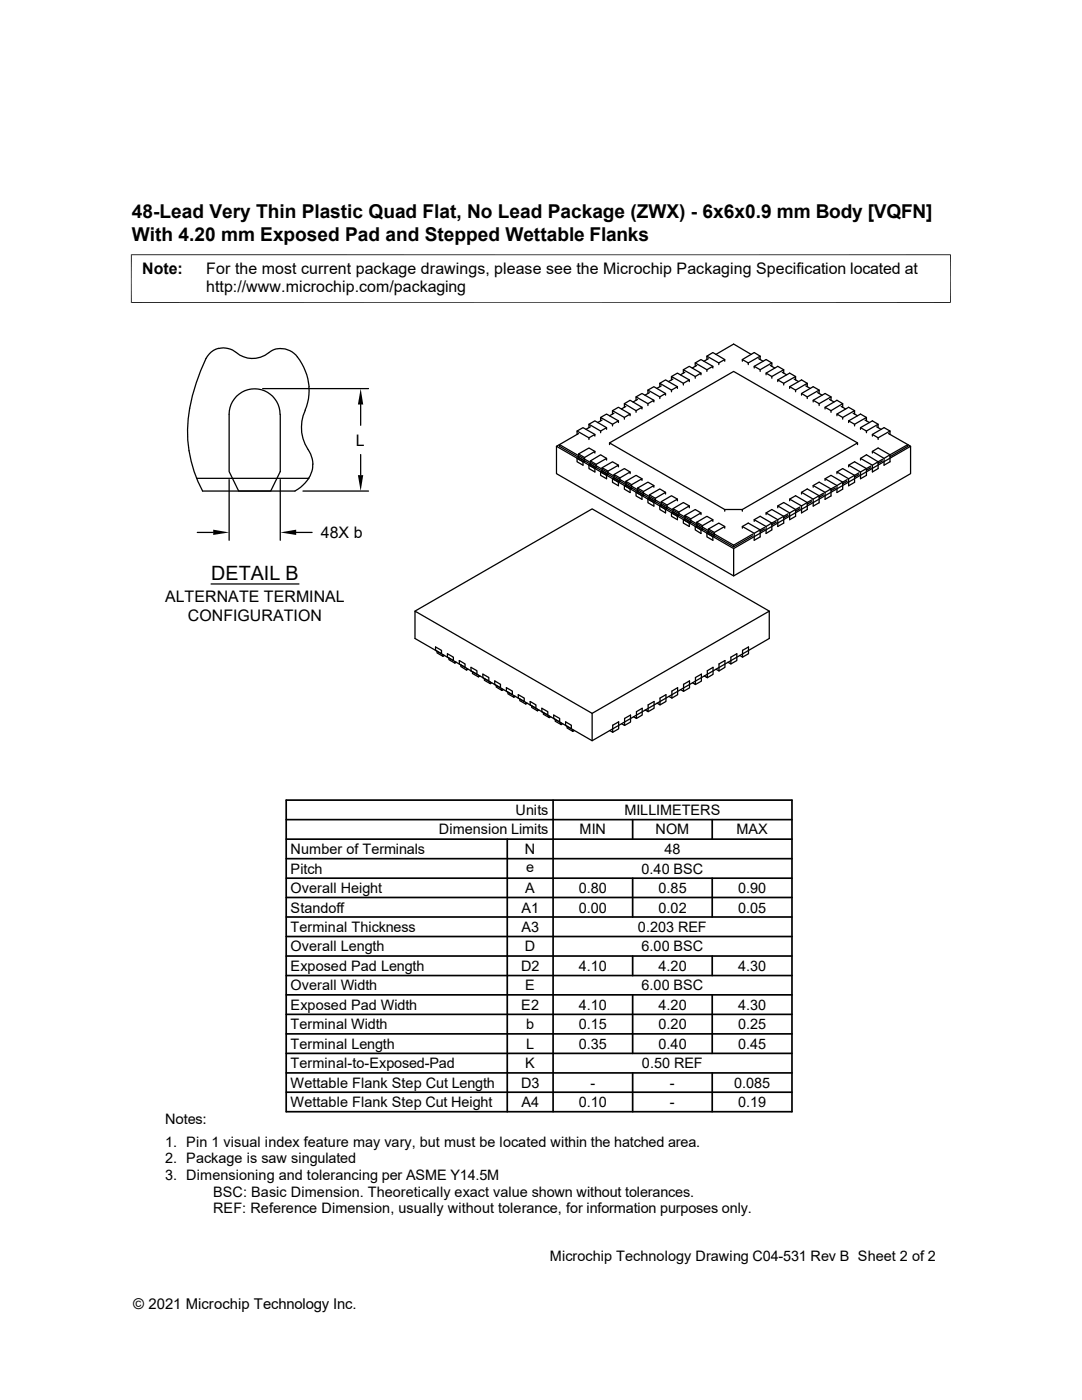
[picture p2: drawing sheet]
<svg xmlns="http://www.w3.org/2000/svg" width="216mm" height="279mm" viewBox="0 0 216 279" stroke-linecap="round" stroke-linejoin="round" font-family="sans-serif">
<g fill="none" stroke="#000" stroke-width=".25">
<path d="M43.6 69.5a3.9 3.9 0 0 0-2.5 2 34.3 34.3 0 0 0-3.6 16.3 25.9 25.9 0 0 0 2.9 10.2h18.4l1.6-1.1 1.3-1.5M43.6 69.6a4.5 4.5 0 0 1 4.2 1.3 5.5 5.5 0 0 0 6.5-1 4.2 4.2 0 0 1 5.5 2l.8 1.4 .6 1.5 .5 2.4M52.4 77.6h21.1M61.6 77.2v2.4l-.7 2.3M126.9 79.9v-.7l2.4 1.4M126.9 79.2l1.2-.7 2.4 1.4M127.2 79.7l-.9 .5M129.3 78.5v-.6l2.4 1.3M129.3 77.9l1.2-.7 2.3 1.3M129.6 78.4l-.9 .5M131.7 77.2v-.7l2.3 1.4M131.7 76.5l1.1-.7 2.4 1.4"/>
<path d="M132 77l-.9 .5M132.8 78.9v-.4l-1.1 .7v.3M134 75.8v-.7l2.4 1.4M134 75.1l1.2-.6 2.3 1.3M134.3 75.6l-.9 .6M135.2 77.5v-.3l-1.2 .7v.3M136.4 74.5v-.7l2.3 1.3M136.4 73.8l1.1-.7 2.4 1.4M136.7 74.3l-.9 .5M137.5 76.2v-.4l-1.1 .7v.3M138.7 73.1v-.7l2.4 1.4M138.7 72.4l1.2-.6 2.3 1.3"/>
<path d="M139 72.9l-.9 .5M139.9 74.8v-.3l-1.2 .6v.4M141.1 71.8v-.7l2.3 1.3M141.1 71.1l1.1-.7 2.4 1.4M141.4 71.6l-.9 .5M142.2 73.4v-.3l-1.1 .7v.3M142.8 70.7l3.6-2 3.5 2M144.6 72.1v-.3l-1.2 .6v.4M148.1 71.8l1.2 .6v.4M150.5 73.1l1.2 .7v.3M151.4 71.6l.9 .5M151.7 71.1l-1.2-.7-2.4 1.4v.3"/>
<path d="M151.7 71.8v-.7l-2.4 1.3M152.9 74.5l1.1 .6v.4M153.7 72.9l.9 .5M154 72.4l-1.1-.6-2.4 1.3v.3M154 73.1v-.7l-2.3 1.4M155.2 75.8l1.2 .7v.3M156.1 74.3l.9 .5M156.4 73.8l-1.2-.7-2.3 1.4v.3M156.4 74.5v-.7l-2.4 1.3M157.6 77.2l1.1 .7v.3M158.5 75.6l.8 .6M158.7 75.1l-1.1-.6-2.4 1.3v.4"/>
<path d="M158.7 75.8v-.7l-2.3 1.4M159.9 78.5l1.2 .7v.3M160.8 77l.9 .5M161.1 76.5l-1.2-.7-2.3 1.4v.3M161.1 77.2v-.7l-2.4 1.4M162.3 79.9l1.1 .7v.3M163.2 78.4l.8 .5M163.4 77.9l-1.1-.7-2.4 1.3v.4M163.4 78.5v-.6l-2.3 1.3M165.5 79.7l.9 .5M165.8 79.2l-1.2-.7-2.3 1.4v.3M165.8 79.9v-.7l-2.4 1.4"/>
<path d="M39.2 95.5h22.4M45.7 95.7v12.1M55.9 82.7a5.1 5.1 0 0 0-5.1-5.1 5.1 5.1 0 0 0-5.1 5.1v11.4l1.9 3.9h6.4l1.9-3.9v-11.4M55.9 95.7v12.1M60.5 98h13M60.9 81.9a8.3 8.3 0 0 0 1.1 8.7l.3 1 .1 1M62.4 92.6l-.2 1.5-.6 1.2M72 80.7v4.2M72 90.7v4.1M111 89.1v5.4l35.4 20.4v-5.4M115.1 86.7v-.7l2.4 1.4M115.1 86l1.2-.7 2.4 1.4"/>
<path d="M115.4 91.3l-.3 .2 1.2 .7v.6l-1.2-.6v-.7M115.4 86.5l-3.8 2.2v.4l34.8 20v-.3l3.8-2.2M116.6 92v-.7l-1.2-.7v.7l1.2 .7-.3 .2M117.5 92.8l.3-.1 1.2 .6-.3 .2zM117.5 85.3v-.6l2.3 1.3M117.5 84.7l1.2-.7 2.3 1.3M117.5 92.8v.7l1.2 .7v-.7M117.8 92.7v-.7l1.2 .7v.6M117.8 85.2l-.9 .5M118.7 87v-.3l-1.2 .7v.3M118.7 90.4v-.3l-2.1 1.2M118.7 90.1l-1.2-.7-2.1 1.2"/>
<path d="M119.8 94.2l.3-.2 1.2 .7-.3 .2zM119.8 84v-.7l2.4 1.4M119.8 83.3l1.2-.7 2.4 1.4M119.8 94.2v.7l1.2 .6v-.6M120.1 94v-.7l1.2 .7v.7M120.1 83.8l-.8 .5M121 85.7v-.4l-1.2 .7v.4M121 91.8v-.3l-2 1.2M121 91.5l-1.2-.7-2 1.2M121.6 88.7v-.3l23 13.3M121.6 88.4l24.8-14.3 24.7 14.3M122.2 95.5l.3-.1 1.2 .7-.3 .1z"/>
<path d="M122.2 82.6v-.6l2.4 1.3M122.2 82l1.2-.7 2.3 1.3M122.2 95.5v.8l1.2 .6v-.7M122.5 95.4v-.7l1.2 .7v.7M122.5 82.5l-.9 .5M123.4 84.3v-.3l-1.2 .7v.3M123.4 93.2v-.4l-2.1 1.2M123.4 92.8l-1.2-.6-2.1 1.1M124.6 96.9l.3-.2 1.1 .7-.3 .2zM124.6 81.3v-.7l2.3 1.4M124.6 80.6l1.1-.7 2.4 1.4M124.6 96.9v.7l1.1 .7v-.7"/>
<path d="M124.9 96.7v-.6l1.1 .6v.7M124.9 81.1l-.9 .5M125.7 83v-.4l-1.1 .7v.4M125.7 94.5v-.3l-2 1.2M125.7 94.2l-1.1-.7-2.1 1.2M127.2 98.1l-.3 .2 1.2 .6v.8l-1.2-.7v-.7M128.1 81.6v-.3l-1.2 .7v.3M128.1 95.9v-.4l-2.1 1.2M128.1 95.5l-1.2-.6-2 1.2M128.4 98.8v-.7l-1.2-.7v.7l1.2 .7-.3 .1M129.3 99.6l.3-.2 1.2 .7-.3 .2zM129.3 99.6v.7l1.2 .7v-.7"/>
<path d="M129.6 99.4v-.6l1.2 .6v.7M130.5 80.2v-.3l-1.2 .7v.3M130.5 97.2v-.3l-2.1 1.2M130.5 96.9l-1.2-.7-2.1 1.2M132.8 98.6v-.3l-2 1.1M132.8 98.3l-1.1-.7-2.1 1.2M135.2 99.9v-.3l-2.1 1.2M135.2 99.6l-1.2-.7-2 1.2M157.6 99.6l2.3 1.4v1.4l1.2-.7v-1.4l-2.4-1.4-1.1 .7v.3M159.9 98.3l2.4 1.3v1.4l1.1-.7v-1.4l-2.3-1.3-1.2 .7v.3M162 99.8l-2.1 1.2M162.3 96.9l2.3 1.4v1.4l1.2-.7v-1.4l-2.4-1.4-1.1 .7v.3"/>
<path d="M164.3 98.4l-2 1.2M164.3 98.8l-.9 .5M164.6 81.3l1.2 .7v.3M164.6 95.5l2.4 1.4v1.4l1.1-.7v-1.4l-2.3-1.3-1.2 .6v.4M166.7 97.1l-2.1 1.2M166.7 97.4l-.9 .5M167 82.6l1.1 .7v.4M167 94.2l2.3 1.3v1.4l1.2-.6v-1.4l-2.4-1.4-1.1 .7v.3M167.9 81.1l.8 .5M168.1 80.6l-1.1-.7-2.4 1.4v.3M168.1 81.3v-.7l-2.3 1.4M169 95.7l-2 1.2"/>
<path d="M169 96.1l-.9 .5M169.3 84l1.2 .7v.3M169.3 92.8l2.4 1.4v1.3l1.2-.6v-1.4l-2.4-1.3-1.2 .6v.4M170.2 82.5l.9 .5M170.5 82l-1.2-.7-2.3 1.3v.4M170.5 82.6v-.6l-2.4 1.3M171.1 88.7v-.3l-23 13.3M171.4 94.4l-2.1 1.1M171.4 94.7l-.9 .5M171.7 85.3l1.2 .7v.4M171.7 91.5l2.4 1.3v1.4l1.1-.7v-1.3l-2.3-1.4-1.2 .7v.3M172.6 83.8l.9 .5"/>
<path d="M172.9 83.3l-1.2-.7-2.4 1.4v.3M172.9 84v-.7l-2.4 1.4M173.8 93l-2.1 1.2M173.8 93.3l-.9 .6M174.1 86.7l1.1 .7v.3M174.1 90.1l2.3 1.4v1.3l1.2-.6v-1.4l-2.4-1.4-1.1 .7v.3M174.9 85.2l.9 .5M175.2 84.7l-1.1-.7-2.4 1.3v.4M175.2 85.3v-.6l-2.3 1.3M176.1 91.7l-2 1.1M176.1 92l-.9 .5M176.4 91.5l4.7-2.8 .6 .4-35.3 20.4"/>
<path d="M177.3 86.5l3.8 2.2v.4l-3.5 2M177.6 86l-1.2-.7-2.3 1.4v.3M177.6 86.7v-.7l-2.4 1.4M181.7 89.1v5.4l-35.3 20.4M39.4 106.3h3.1M42.1 116.5h17.5M59.1 106.3h3.2M132 100.8l-.3 .2 1.1 .7v.7l-1.1-.7v-.7M133.1 101.5v-.7l-1.1-.7v.7l1.1 .7-.3 .2M134 102.4l.3-.2 1.2 .7-.3 .1zM134 102.4v.6l1.2 .7v-.7M134.3 102.2v-.7l1.2 .7v.7"/>
<path d="M136.7 103.5l-.3 .2 1.1 .7v.7l-1.1-.7v-.7M137.5 101.3v-.3l-2 1.2M137.5 101l-1.1-.7-2.1 1.2M137.8 104.2v-.7l-1.1-.6v.6l1.1 .7-.3 .2M139 104.9l-.3 .2 1.2 .6v.8l-1.2-.8v-.6M139.9 102.7v-.3l-2.1 1.1M139.9 102.4l-1.2-.7-2 1.2M140.2 105.6v-.7l-1.2-.7v.7l1.2 .7-.3 .1M141.4 106.3l-.3 .1 1.1 .7v.7l-1.1-.7v-.7M142.2 104.1v-.4l-2 1.2M142.2 103.7l-1.1-.7-2.1 1.2M142.5 106.9v-.6l-1.1-.7v.7l1.1 .6-.3 .2"/>
<path d="M144.6 102v-.3h3.5v.3M144.6 105.4v-.3l-2.1 1.2M144.6 105.1l-1.2-.7-2 1.2M146.4 108.8l-34.8-20.1-.6 .4 35.4 20.4M148.1 105.1l2.4 1.3v1.4l1.2-.7v-1.4l-2.4-1.3-1.2 .7v.3M150.2 106.9l-3.8 2.2M150.5 103.7l2.4 1.4v1.4l1.1-.8v-1.3l-2.3-1.4-1.2 .7v.4M152.6 105.2l-2.1 1.2M152.6 105.6l-.9 .5M152.9 102.4l2.3 1.3v1.4l1.2-.7v-1.4l-2.4-1.3-1.1 .7v.3M154.9 103.9l-2 1.2M154.9 104.2l-.9 .5"/>
<path d="M155.2 101l2.4 1.4v1.3l1.1-.7v-1.3l-2.3-1.4-1.2 .7v.3M157.3 102.5l-2.1 1.2M157.3 102.9l-.9 .5M159.6 101.2l-2 1.2M159.6 101.5l-.9 .5M162 100.1l-.9 .5M82.8 122l35.4-20.4 35.3 20.4M86.9 129.1l1.2 .7v.7l-1.2-.7zM87.2 130v.3l1.2 .7v-.4M88.7 130.8l-.3 .2M89.3 130.5l1.2 .6v.7l-1.2-.7zM89.6 131.3v.4l1.2 .6v-.3"/>
<path d="M91.1 132.2l-.3 .1M91.7 131.8l1.1 .7v.7l-1.1-.7zM91.9 132.7v.3l1.2 .7v-.3M93.4 133.6l-.3 .1M94 133.2l1.2 .7v.7l-1.2-.7zM94.3 134.1v.3l1.2 .7v-.4M95.8 134.9l-.3 .2M96.4 134.5l1.1 .7v.7l-1.1-.6zM96.6 135.4v.4l1.2 .6v-.3M98.1 136.3l-.3 .1M98.7 135.9l1.2 .7v.7l-1.2-.7zM99 136.8v.3l1.2 .7v-.3"/>
<path d="M100.5 137.6l-.3 .2M101 137.2l1.2 .7v.7l-1.2-.6zM101.3 138.1v.4l1.2 .6v-.3M102.8 139l-.3 .1M103.4 138.6l1.2 .7v.7l-1.2-.7zM103.7 139.5v.3l1.2 .7v-.3M105.8 140l1.1 .7v.7l-1.1-.7zM133.5 139l.6 .3v-1.4l1.1-.7v1.4l-1.1 .7M135.8 137.6l.6 .4v-1.4l1.2-.7v1.4l-1.2 .7M138.2 136.3l.6 .3v-1.4l1.2-.7v1.4l-1.2 .7M140.5 134.9l.6 .4v-1.4l1.2-.7v1.4l-1.2 .7M142.9 133.6l.6 .3v-1.4l1.2-.7v1.4l-1.2 .7"/>
<path d="M145.2 132.2l.6 .3v-1.4l1.2-.6v1.3l-1.2 .7M147.6 130.8l.6 .3v-1.3l1.2-.7v1.4l-1.2 .6M105.2 140.3l-.3 .2M106.1 140.8v.4l1.1 .7v-.4M107.5 141.7l-.3 .2M108.1 141.4l1.2 .6v.7l-1.2-.7zM108.4 142.2v.3l1.2 .7v-.3M109.9 143l-.3 .2M110.5 142.7l1.2 .7v.7l-1.2-.7zM110.8 143.6v.3l1.2 .7v-.3M112.3 144.4l-.3 .2M112.9 144.1l1.1 .6v.8l-1.1-.7z"/>
<path d="M113.2 144.9v.4l1.1 .7v-.4M114.6 145.8l-.3 .2M118.2 142.4l35.3-20.4v5.4l-35.3 20.4-35.4-20.4v-5.4l35.4 20.4v5.4M121.7 145.8l.6 .3v-1.4l1.1-.6v1.4l-1.1 .6M124 144.4l.6 .4v-1.4l1.2-.7v1.4l-1.2 .7M126.4 143l.6 .4v-1.4l1.1-.6v1.3l-1.1 .7M128.7 141.7l.6 .3v-1.3l1.2-.7v1.4l-1.2 .6M131.1 140.3l.6 .4v-1.4l1.2-.7v1.4l-1.2 .7"/>
</g>
<path d="M26.1 50.8h163.6M26.2 50.8v9.7M189.7 50.8v9.7M26.1 60.4h163.6" fill="none" stroke="#000" stroke-width=".2"/>
<g fill="none" stroke="#000" stroke-width=".34">
<path d="M57.1 159.7h100.9v62.2h-100.9zM110.4 159.7v62.2M57.1 179.1h100.9M57.1 175.3h100.9M57.1 171.4h100.9M57.1 167.5h100.9M57.1 163.6h100.9M101.2 167.5v54.4M126.2 163.6v3.9M126.2 175.3v7.7M142.1 163.6v3.9M142.1 175.3v7.7"/>
<path d="M57.1 190.8h100.9M57.1 186.9h100.9M57.1 183h100.9M57.1 198.5h100.9M57.1 194.7h100.9M126.2 190.8v3.9M126.2 198.5v11.7M142.1 190.8v3.9M142.1 198.5v11.7M57.1 206.3h100.9M57.1 214.1h100.9M57.1 202.4h100.9"/>
<path d="M57.1 210.2h100.9M57.1 218h100.9M126.2 214.1v7.8M142.1 214.1v7.8"/>
</g>
<path d="M71.4 94.8h1.1l-.5 3.2zM72 77.6l.5 3.1h-1.1zM42.5 105.7l3.2 .6-3.2 .5zM55.9 106.3l3.2-.6v1.1z" fill="#000"/>
<text font-size="3.9" x="42.1" y="115.7">DETAIL B</text>
<g font-size="3.8">
<text x="26.3" y="43.5">48-Lead Very Thin Plastic Quad Flat, No Lead Package (ZWX) - 6x6x0.9 mm Body [VQFN]</text>
<text x="26.3" y="48">With 4.20 mm Exposed Pad and Stepped Wettable Flanks</text>
</g>
<g font-size="3.2">
<text x="28.4" y="54.6">Note:</text>
<text x="41.1" y="54.6">For the most current package drawings, please see the Microchip Packaging Specification located at</text>
<text x="41.1" y="58.3">http://www.microchip.com/packaging</text>
<text x="71" y="88.9">L</text>
<text x="64" y="107.4">48X b</text>
<text x="32.9" y="120.1">ALTERNATE TERMINAL</text>
<text x="37.5" y="124">CONFIGURATION</text>
</g>
<text font-size="3" x="26.6" y="261.3">© 2021 Microchip Technology Inc.</text>
<g font-size="2.9">
<text x="87.5" y="166.5">Dimension Limits</text>
<text x="102.9" y="162.7">Units</text>
<text x="115.7" y="166.5">MIN</text>
<text x="124.6" y="162.7">MILLIMETERS</text>
<text x="130.8" y="166.5">NOM</text>
<text x="146.9" y="166.5">MAX</text>
<text x="58" y="170.4">Number of Terminals</text>
<text x="104.7" y="170.4">N</text>
<text x="132.6" y="170.4">48</text>
<text x="58" y="178.2">Overall Height</text>
<text x="58" y="174.3">Pitch</text>
<text x="104.8" y="178.2">A</text>
<text x="105" y="174">e</text>
<text x="115.5" y="178.2">0.80</text>
<text x="128" y="174.3">0.40 BSC</text>
<text x="131.4" y="178.2">0.85</text>
<text x="147.3" y="178.2">0.90</text>
<text x="58" y="186">Terminal Thickness</text>
<text x="58" y="182.1">Standoff</text>
<text x="104.1" y="182.1">A1</text>
<text x="104.1" y="186">A3</text>
<text x="115.5" y="182.1">0.00</text>
<text x="127.3" y="186">0.203 REF</text>
<text x="131.4" y="182.1">0.02</text>
<text x="147.3" y="182.1">0.05</text>
<text x="58" y="189.9">Overall Length</text>
<text x="104.7" y="189.9">D</text>
<text x="128" y="189.9">6.00 BSC</text>
<text x="58" y="197.7">Overall Width</text>
<text x="58" y="193.8">Exposed Pad Length</text>
<text x="104" y="193.8">D2</text>
<text x="104.8" y="197.7">E</text>
<text x="115.5" y="193.8">4.10</text>
<text x="128" y="197.7">6.00 BSC</text>
<text x="131.4" y="193.8">4.20</text>
<text x="147.3" y="193.8">4.30</text>
<text x="58" y="201.5">Exposed Pad Width</text>
<text x="104" y="201.5">E2</text>
<text x="115.5" y="201.5">4.10</text>
<text x="131.4" y="201.5">4.20</text>
<text x="147.3" y="201.5">4.30</text>
<text x="58" y="205.4">Terminal Width</text>
<text x="58" y="209.3">Terminal Length</text>
<text x="105" y="205.4">b</text>
<text x="105" y="209.3">L</text>
<text x="115.5" y="209.3">0.35</text>
<text x="115.5" y="205.4">0.15</text>
<text x="131.4" y="205.4">0.20</text>
<text x="131.4" y="209.3">0.40</text>
<text x="147.3" y="209.3">0.45</text>
<text x="147.3" y="205.4">0.25</text>
<text x="58" y="213.2">Terminal-to-Exposed-Pad</text>
<text x="104.8" y="213.2">K</text>
<text x="128.1" y="213.2">0.50 REF</text>
<text x="58" y="217.1">Wettable Flank Step Cut Length</text>
<text x="58" y="221">Wettable Flank Step Cut Height</text>
<text x="104" y="217">D3</text>
<text x="104.1" y="221">A4</text>
<text x="115.5" y="221">0.10</text>
<text x="117.8" y="217.1">-</text>
<text x="133.7" y="217.1">-</text>
<text x="133.7" y="221">-</text>
<text x="146.5" y="217.1">0.085</text>
<text x="147.3" y="221">0.19</text>
<text x="32.9" y="224.3">Notes:</text>
<text x="32.9" y="228.9">1. Pin 1 visual index feature may vary, but must be located within the hatched area.</text>
<text x="32.9" y="232.2">2. Package is saw singulated</text>
<text x="32.9" y="235.5">3. Dimensioning and tolerancing per ASME Y14.5M</text>
<text x="42.5" y="238.8">BSC: Basic Dimension. Theoretically exact value shown without tolerances.</text>
<text x="42.5" y="242.1">REF: Reference Dimension, usually without tolerance, for information purposes only.</text>
<text x="109.7" y="251.6">Microchip Technology Drawing C04-531 Rev B Sheet 2 of 2</text>
</g>
</svg>
